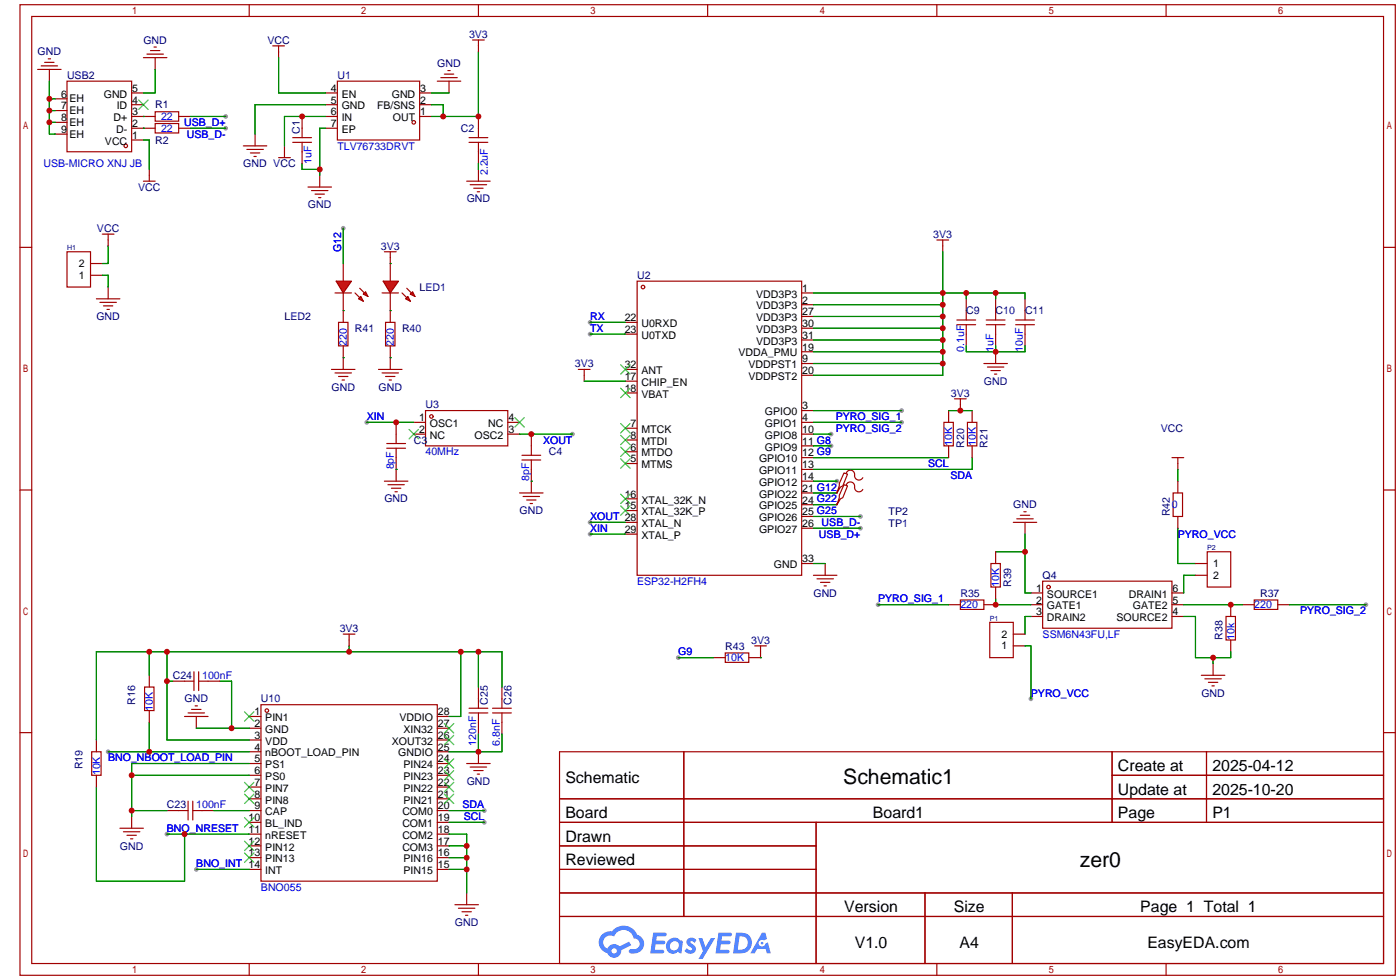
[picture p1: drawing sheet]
<svg xmlns="http://www.w3.org/2000/svg" width="303mm" height="212mm" viewBox="0 0 303 212" stroke-linecap="round" stroke-linejoin="round" font-family="sans-serif">
<g fill="#999">
<circle cx="48.8" cy="25.1" r=".51"/>
<circle cx="48.8" cy="27.7" r=".51"/>
<circle cx="127.5" cy="115.3" r=".51"/>
<circle cx="127.5" cy="112.8" r=".51"/>
<circle cx="79.2" cy="91.2" r=".51"/>
<circle cx="123.7" cy="93.7" r=".51"/>
<circle cx="104.6" cy="175" r=".51"/>
<circle cx="104.6" cy="177.5" r=".51"/>
<circle cx="42.4" cy="187.7" r=".51"/>
<circle cx="36.1" cy="180.1" r=".51"/>
<circle cx="23.4" cy="162.3" r=".51"/>
<circle cx="295.1" cy="130.6" r=".51"/>
<circle cx="189.7" cy="130.6" r=".51"/>
<circle cx="127.5" cy="69.6" r=".51"/>
<circle cx="127.5" cy="72.1" r=".51"/>
<circle cx="194.8" cy="88.6" r=".51"/>
<circle cx="194.8" cy="91.2" r=".51"/>
<circle cx="179.6" cy="93.7" r=".51"/>
<circle cx="179.6" cy="96.3" r=".51"/>
<circle cx="180.8" cy="103.9" r=".51"/>
<circle cx="185.9" cy="111.5" r=".51"/>
<circle cx="185.9" cy="114" r=".51"/>
<circle cx="74.2" cy="49.3" r=".51"/>
<circle cx="222.8" cy="150.9" r=".51"/>
<circle cx="146.6" cy="142" r=".51"/>
</g>
<g fill="none" stroke="#a10000" stroke-width=".25">
<path d="M4.3 1h297.2v209.6h-297.2zM6.9 3.6h292.1v204.4h-292.1zM53.8 1v2.6M103.4 1v2.6M152.9 1v2.6M202.4 1v2.6M252 1v2.6M4.3 53.4h2.6M299 53.4h2.5M4.3 105.8h2.6M299 105.8h2.5M4.3 158.2h2.6"/>
<path d="M299 158.2h2.5M120.9 162.3h178.1v45.7h-178.1zM120.9 172.5h178.1M120.9 177.5h178.1M147.8 162.3v35.6M176.3 177.5v30.5M240.3 162.3v15.2M240.3 167.4h58.7M260.7 162.3v15.2M120.9 182.6h55.4M120.9 192.8h178.1M120.9 187.7h55.4"/>
<path d="M120.9 197.9h178.1M199.9 192.8v15.2M218.7 192.8v15.2M53.8 208v2.6M103.4 208v2.6M152.9 208v2.6M202.4 208v2.6M252 208v2.6"/>
</g>
<g fill="#5487ff">
<path d="M148.6 202.7a1.3 1.3 0 0 1 1.9 .3l-.4 .6a.54 .54 0 0 0-.9-.2l.1 .2a1.28 1.28 0 0 1 .8 2 1.53 1.53 0 0 1-2.2-.3l.5-.6 .8 .5a.31 .31 0 0 0 .4-.3 .31 .31 0 0 0-.3-.4 1.12 1.12 0 0 1-.7-1.8z"/>
<path d="M150.9 202.5h.9l.6 2 1.2-2h.9l-2.7 4.6h-.9l1-1.7z"/>
<path d="M141.1 201.4h1.7a1.31 1.31 0 0 1 1.2 .2 .4 .4 0 0 1-.3 .5l-1.8 .1-.1 .9h1.6a.4 .4 0 0 1 .4 .4 .4 .4 0 0 1-.5 .4h-1.6l-.2 1.2h1.4a.46 .46 0 0 1 .5 0 .46 .46 0 0 1 .1 .5l-.4 .2h-2.6z"/>
<path d="M155.2 201.4h2.3a.47 .47 0 0 1 .5 0 .47 .47 0 0 1 .1 .6l-.3 .1-1.8 .1-.1 .9h1.6a.4 .4 0 0 1 .4 .4 .4 .4 0 0 1-.4 .4h-1.7l-.2 1.2h1.4a.46 .46 0 0 1 .5 0 .46 .46 0 0 1 .1 .5l-.4 .2h-2.6z"/>
<path d="M164.6 201.4h.8l.3 1.3-.6 .4a.75 .75 0 0 0-1.1 .3 .75 .75 0 0 0 .5 1 .75 .75 0 0 0 .9-.7l.5-.2 .6 2.3h-.8l-.2-.9h-1.9l-.5 .9h-1z"/>
<path d="M159 201.4l-.6 4.4h1.5a2.27 2.27 0 0 0 2.6-2.2 2.27 2.27 0 0 0-2.7-2.2zM159.8 202.1a1.5 1.5 0 0 1 1.8 1.6 1.5 1.5 0 0 1-1.9 1.4h-.3z"/>
<path d="M144.5 203a1.6 1.6 0 0 0-.3 2.3 1.6 1.6 0 0 0 2.3 .2l.7 .3 .3-2.4-.1-.3-.5-.1a1.58 1.58 0 0 0-2.4 0zM145.1 203.5a.98 .98 0 0 1 1.6 .4 .98 .98 0 0 1-1.1 1.3 .94 .94 0 0 1-.9-.7 .94 .94 0 0 1 .4-1z"/>
<path d="M130.1 201.8a2.37 2.37 0 0 0 1.1 4 1.54 1.54 0 0 0 1.8 1 1.54 1.54 0 0 0 1.2-1.6l2.2-1.1-.5-.8-2 1a1.57 1.57 0 0 0-2.6 .5 1.5 1.5 0 0 1-.8-2.1 1.5 1.5 0 0 1 2.2-.5 2.23 2.23 0 0 1 2.3-1.4 2.23 2.23 0 0 1 2 1.8 1.16 1.16 0 0 1 1.2 1.1 1.16 1.16 0 0 1-1.1 1.2h-.7a.47 .47 0 0 0-.5 .4 .47 .47 0 0 0 .4 .5 2.17 2.17 0 0 0 2.5-.9 2.17 2.17 0 0 0-.3-2.7l-.8-.4a3.2 3.2 0 0 0-5.5-.7l-1.1 .1zM132.1 205.3a.6 .6 0 0 1 1.2 0 .6 .6 0 0 1-1.2 0z"/>
<circle cx="164.7" cy="203.6" r=".28"/>
</g>
<g fill="none" stroke="#a10000" stroke-width=".25">
<path d="M8.1 15h5.1M8.9 14.2h3.5M9.7 13.5h2M10.4 12.7h.5M10.7 15v2.5M14.5 17.5h13.9v15.3h-13.9zM31 12.4h5.1M31.7 11.7h3.6M32.5 10.9h2M33.3 10.2h.5M33.5 12.4v2.6M58.9 9.9h2.6"/>
<path d="M60.2 9.9v2.5M72.9 17.5h17.8v12.7h-17.8zM94.5 17.5h5.1M95.2 16.8h3.6M96 16h2M96.8 15.2h.5M97 17.5v2.6M102.1 8.6h2.5M103.4 8.6v2.6M11.9 29h2.6M11.9 26.4h2.6M11.9 23.9h2.6"/>
<path d="M11.9 21.3h2.6M28.4 25.1h5.1M28.4 22.6h2.6M28.4 20.1h2.6M28.4 27.7h5.1M28.4 30.2h2.6M31 39.1h2.5M32.3 36.6v2.5M33.5 24.1h5.1v2.1h-5.1zM33.5 26.7h5.1v2h-5.1zM38.6 25.1h2.5M38.6 27.7h2.5"/>
<path d="M52.6 31.5h5.1M53.3 32.3h3.6M54.1 33h2M54.9 33.8h.5M55.1 29v2.5M60.2 34h2.5M61.5 31.5v2.5M63.2 29.7h4.1M63.2 30.7h4.1M65.3 25.1v4.6M65.3 30.7v4.6M69.1 37.8v2.6"/>
<path d="M70.4 25.1h2.5M70.4 22.6h2.5M70.4 20.1h2.5M70.4 27.7h2.5M90.7 25.1h2.5M90.7 22.6h2.5M90.7 20.1h2.5M100.8 39.1h5.1M101.3 29.7h4.1M101.3 30.7h4.1M101.6 39.9h3.6M103.4 25.1v4.6"/>
<path d="M103.4 30.7v4.6M103.4 36.6v2.5M14.5 54.4h5.1v7.6h-5.1zM19.6 59.4h2.5M19.6 56.9h2.5M22.1 50.5h2.5M23.4 50.5v2.6M66.5 40.4h5.1M67.3 41.1h3.6M68.1 41.9h2M68.8 42.7h.5M84.3 56.9v3.8"/>
<path d="M102.4 40.6h2M103.1 41.4h.5M202.4 51.8h2.6M203.7 51.8v2.6M20.8 64.5h5.1M21.6 65.3h3.5M22.4 66h2M23.1 66.8h.5M23.4 62v2.5M82.5 63.2h3.6M84.3 63.2v3.9M135.1 69.6h2.6"/>
<path d="M135.1 72.1h2.6M135.1 79.8h2.6M137.7 60.7h35.5v63.5h-35.5zM173.2 78.5h2.6M173.2 75.9h2.6M173.2 73.4h2.6M173.2 70.9h2.6M173.2 68.3h2.6M173.2 65.8h2.6M173.2 63.2h2.6M206.8 69.1h4M206.8 70.1h4"/>
<path d="M208.8 64.5v4.6M208.8 70.1v4.6M212.6 78.5h5.1M213.1 69.1h4.1M213.1 70.1h4.1M213.4 79.2h3.5M215.1 64.5v4.6M215.1 70.1v4.6M215.1 75.9v2.6M219.5 69.1h4M219.5 70.1h4M221.5 64.5v4.6"/>
<path d="M221.5 70.1v4.6M83.6 95.8h4M83.6 96.8h4M85.6 91.2v4.6M85.6 96.8v7.1M89.4 93.7h2.5M89.4 91.2h2.5M91.9 88.6h17.8v7.7h-17.8zM109.7 93.7h2.6M109.7 91.2h2.6M112.8 98.3h4M112.8 99.3h4"/>
<path d="M114.8 93.7v4.6M114.8 99.3v7.1M135.1 82.3h2.6M135.1 84.8h2.6M135.1 92.5h2.6M135.1 95h2.6M135.1 97.5h2.6M173.2 98.8h2.6M173.2 96.3h2.6M173.2 93.7h2.6M173.2 91.2h2.6M173.2 88.6h2.6"/>
<path d="M173.2 81h2.6M204 91.2h2v5.1h-2zM205 88.6v2.6M205 96.3v2.5M206.2 86.1h2.6M207.5 86.1v2.5M209 91.2h2.1v5.1h-2.1zM210.1 88.6v2.6M210.1 96.3v2.5M214.1 80h2.1M214.9 80.8h.5M83.1 103.9h5"/>
<path d="M83.8 104.6h3.6M84.6 105.4h2M85.3 106.2h.6M112.3 106.4h5M113 107.2h3.6M113.8 107.9h2M114.6 108.7h.5M135.1 100.1h2.6M135.1 107.7h2.6M135.1 110.2h2.6M135.1 112.8h2.6M135.1 115.3h2.6"/>
<path d="M173.2 114h2.6M173.2 111.5h2.6M173.2 109h2.6M173.2 106.4h2.6M173.2 103.9h2.6M173.2 101.3h2.6M215.1 119.1v2.6M218.9 112.8h5.1M219.7 112h3.6M220.5 111.3h2M221.2 110.5h.5M221.5 112.8v2.5"/>
<path d="M260.9 119.1h5v7.6h-5zM74.2 136.9h2.5M75.4 136.9v2.5M173.2 121.7h2.6M175.8 124.2h5M176.5 125h3.6M177.3 125.7h2M178.1 126.5h.5M178.3 121.7v2.5M205 130.6h2.5M207.5 129.5h5.1v2.1h-5.1zM212.6 130.6h2.5"/>
<path d="M213.9 134.4h5v7.6h-5zM214.1 121.7h2.1v5h-2.1zM215.1 126.7v2.6M218.9 136.9h2.6M218.9 139.4h2.6M222.8 128h2.5M222.8 130.6h2.5M222.8 133.1h2.5M225.3 125.5h27.9v10.1h-27.9zM253.2 128h2.6M253.2 130.6h2.6M253.2 133.1h2.6"/>
<path d="M258.3 121.7h2.6M258.3 124.2h2.6M264.9 133.1h2.1v5.1h-2.1zM265.9 130.6v2.5M265.9 138.2v2.5M268.5 130.6h2.5M271 129.5h5.1v2.1h-5.1zM276.1 130.6h2.5M20.8 159.8v2.5M31.2 148.3h2.1v5.1h-2.1zM32.3 145.8v2.5M32.3 153.4v2.6"/>
<path d="M37.3 147.1h4.6M39.9 154.7h5.1M40.6 153.9h3.6M41.4 153.2h2M41.9 145v4.1M42.2 152.4h.5M42.4 154.7v2.5M42.9 147.1h4.6M42.9 145v4.1M53.8 154.7h2.6M53.8 157.2h2.6M53.8 159.8h2.6"/>
<path d="M56.4 152.1h38.1v38.1h-38.1zM94.5 154.7h2.5M94.5 157.2h2.5M94.5 159.8h2.5M101.3 153.9h4.1M101.3 152.9h4.1M103.4 148.3v4.6M103.4 153.9v4.6M106.4 153.9h4.1M106.4 152.9h4.1M108.5 148.3v4.6M108.5 153.9v4.6"/>
<path d="M259.6 145.8h5.1M260.3 146.6h3.6M261.1 147.3h2M261.9 148.1h.5M262.1 143.3v2.5M19.8 162.3h2v5.1h-2zM20.8 167.4v2.5M25.9 178.8h5.1M26.7 179.6h3.5M28.4 176.3v2.5M36.1 175h4.5M40.6 173v4"/>
<path d="M41.7 175h4.5M41.7 173v4M53.8 162.3h2.6M53.8 164.8h2.6M53.8 167.4h2.6M53.8 169.9h2.6M53.8 172.5h2.6M53.8 175h2.6M53.8 177.5h2.6M94.5 162.3h2.5M94.5 164.8h2.5M94.5 167.4h2.5"/>
<path d="M94.5 169.9h2.5M94.5 172.5h2.5M94.5 175h2.5M94.5 177.5h2.5M100.8 164.8h5.1M101.6 165.6h3.6M102.4 166.4h2M103.1 167.1h.5M103.4 162.3v2.5M27.4 180.3h2.1M28.2 181.1h.5M53.8 180.1h2.6"/>
<path d="M53.8 182.6h2.6M53.8 185.2h2.6M53.8 187.7h2.6M94.5 180.1h2.5M94.5 182.6h2.5M94.5 185.2h2.5M94.5 187.7h2.5M98.3 195.3h5.1M99.1 196.1h3.5M99.8 196.9h2.1M100.6 197.6h.5M100.8 192.8v2.5"/>
<circle cx="27.2" cy="31.5" r=".38"/>
<circle cx="89.4" cy="26.4" r=".38"/>
<circle cx="138.9" cy="62" r=".38"/>
<circle cx="93.2" cy="89.9" r=".38"/>
<circle cx="226.6" cy="126.7" r=".38"/>
<circle cx="57.7" cy="153.4" r=".38"/>
</g>
<g fill="none" stroke="#008700" stroke-width=".25">
<path d="M10.7 17.5v11.5h1.2M33.5 15v5.1h-2.5M60.2 12.4v7.7h10.2M103.4 11.2v13.9h-10.2M10.7 21.3h1.2M10.7 23.9h1.2M10.7 26.4h1.2M31 25.1h.1M31 27.7h.1M31 30.2h1.3v6.4M41.1 25.1h7.7M41.1 27.7h7.7"/>
<path d="M65.3 35.3v1.3h3.8M70.4 25.1h-8.9v6.4M70.4 22.6h-15.3v6.4M70.4 27.7h-1.3v10.1M93.2 20.1h3.8M93.2 22.6h2.6v2.5M103.4 35.3v1.3M22.1 59.4h1.3v2.6M23.4 53.1v3.8h-1.3M203.7 54.4v26.6h-27.9M127.5 69.6h7.6M127.5 72.1h7.6"/>
<path d="M175.8 75.9h27.9M175.8 63.2h45.7v1.3M175.8 68.3h27.9M175.8 70.9h27.9M175.8 73.4h27.9M175.8 78.5h27.9M175.8 65.8h27.9M208.8 74.7v1.2h12.7v-1.2M208.8 63.2v1.3M215.1 63.2v1.3M215.1 74.7v1.2M79.2 91.2h10.2"/>
<path d="M112.3 93.7h11.4M175.8 91.2h19M175.8 93.7h3.8M175.8 98.8h29.2M175.8 88.6h19M175.8 96.3h3.8M205 88.6h5.1M210.1 98.8v2.5h-34.3M85.6 101.3h.1M114.8 103.9h.1M127.5 115.3h7.6M127.5 112.8h7.6"/>
<path d="M175.8 103.9h5M175.8 106.4h5M175.8 109h5M175.8 111.5h10.1M175.8 114h10.1M215.1 119.1h6.4M221.5 115.3v12.7h1.3M254.5 114v7.7h3.8M75.4 139.4v1.3M175.8 121.7h2.5M189.7 130.6h15.3M215.1 129.3v1.3h7.7"/>
<path d="M222.8 133.1h-1.3v3.8M255.8 130.6h12.7M255.8 133.1h2.5v8.9h7.6v-1.3M258.3 124.2h-2.5v3.8M278.6 130.6h16.5M32.3 140.7v5.1M32.3 156v6.3M36.1 147.1h1.2M36.1 140.7v19.1h17.7M42.4 157.2h11.4M47.5 147.1h2.5v10.1M99.6 140.7v14h-2.6"/>
<path d="M103.4 140.7v7.6M103.4 158.5v3.8M108.5 148.3v-7.6h-87.7v19.1M108.5 158.5v3.8h-11.5M262.1 142v1.3M20.8 169.9v20.3h19.1v-10.1M23.4 162.3h30.4M28.4 175h7.7M28.4 167.4h25.4M46.2 175h7.6M53.8 164.8h-25.4v11.5M97 175h7.6"/>
<path d="M97 177.5h7.6M36.1 180.1h17.7M42.4 187.7h11.4M97 180.1h3.8v12.7M97 182.6h3.8M97 185.2h3.8M97 187.7h3.8"/>
</g>
<g fill="none" stroke="#3c3" stroke-width=".25">
<path d="M30 21.6l2 2M32 21.6l-2 2M134.1 78.7l2 2.1M136.1 78.7l-2 2.1M88.4 92.7l2 2M90.4 92.7l-2 2M111.3 90.2l2 2M113.3 90.2l-2 2M134.1 83.8l2 2.1M134.1 91.4l2 2.1M134.1 94l2 2M134.1 96.5l2 2.1"/>
<path d="M134.1 99.1l2 2M136.1 83.8l-2 2.1M136.1 91.4l-2 2.1M136.1 94l-2 2M136.1 96.5l-2 2.1M136.1 99.1l-2 2M134.1 106.7l2 2M134.1 109.2l2 2.1M136.1 106.7l-2 2M136.1 109.2l-2 2.1M52.8 153.7l2.1 2M54.9 153.7l-2.1 2"/>
<path d="M96 158.8l2 2M96 156.2l2 2M98 158.8l-2 2M98 156.2l-2 2M52.8 168.9l2.1 2M52.8 171.5l2.1 2M52.8 176.5l2.1 2.1M54.9 168.9l-2.1 2M54.9 171.5l-2.1 2M54.9 176.5l-2.1 2.1M96 171.5l2 2M96 168.9l2 2"/>
<path d="M96 166.4l2 2M96 163.8l2 2.1M98 171.5l-2 2M98 168.9l-2 2M98 166.4l-2 2M98 163.8l-2 2.1M52.8 181.6l2.1 2M52.8 184.2l2.1 2M54.9 181.6l-2.1 2M54.9 184.2l-2.1 2"/>
</g>
<g fill="#f00" stroke="#a10000" stroke-width=".25">
<path d="M82.8 60.7h3.3l-1.8 2.5z"/>
<path d="M88.6 63.5l.6-.5 .5 1z"/>
<path d="M87.6 64.5l.5-.5 .5 1z"/>
</g>
<path d="M74.2 56.9v3.8M72.4 63.2h3.5M74.2 63.2v3.9M81.8 79.8h5.1M83.3 69.6h2v5.1h-2zM84.3 67.1v2.5M84.3 74.7v5.1M86.9 63.2l1 1.1M87.9 62.2l1 1M82.5 80.5h3.6M83.3 81.3h2M84.1 82h.5" fill="none" stroke="#a10000" stroke-width=".25"/>
<path d="M84.3 67.1h.1M84.3 77.2h.1" fill="none" stroke="#008700" stroke-width=".25"/>
<g fill="#f00" stroke="#a10000" stroke-width=".25">
<path d="M72.6 60.7h3.3l-1.7 2.5z"/>
<path d="M78.5 63.5l.5-.5 .5 1z"/>
<path d="M78 64l.5 1-1-.5z"/>
</g>
<g fill="none" stroke="#a10000" stroke-width=".25">
<path d="M83.1 54.4h2.5M84.3 54.4v2.5M71.6 79.8h5.1M73.2 69.6h2v5.1h-2zM74.2 67.1v2.5M74.2 74.7v5.1M76.7 63.2l1 1.1M77.7 62.2l1 1M125 79.8h2.5M126.2 79.8v2.5M72.4 80.5h3.5M73.2 81.3h2"/>
<path d="M73.9 82h.5M253.2 98.8h2.6M254.5 98.8v2.5M180.8 106.2v.2M180.8 108.7v.3M182.4 104.6l.7 .3-1 2.5-.5 .3-.8 1.3 .6-1.6v-.5zM182.4 102.1l.7 .3-1 2.5-.5 .3-.8 1.2 .6-1.5v-.5zM182.9 104.6a.93 .93 0 0 1 1.1-.5 .93 .93 0 0 1 .7 1.1 .94 .94 0 0 0 .6 1 .94 .94 0 0 0 1.1-.5M182.9 102.1a.93 .93 0 0 1 1.1-.6 .93 .93 0 0 1 .7 1.1 .94 .94 0 0 0 .6 1 .94 .94 0 0 0 1.1-.5M253.5 106.4h2v5.1h-2zM254.5 103.9v2.5M254.5 111.5v2.5"/>
<path d="M163.1 139.4h2.5M164.3 139.4v2.6h-2.5M154.2 142h2.5M156.7 141h5.1v2h-5.1z"/>
</g>
<path d="M74.2 49.3v7.6M84.3 56.9h.1M74.2 67.1h.1M74.2 77.2h.1M126.2 82.3h8.9M254.5 101.3v2.6M221.5 139.4h1.3v11.5M146.6 142h7.6M164.3 142h.1" fill="none" stroke="#008700" stroke-width=".25"/>
<g fill="#c00">
<circle cx="10.7" cy="21.3" r=".63"/>
<circle cx="10.7" cy="23.9" r=".63"/>
<circle cx="10.7" cy="26.4" r=".63"/>
<circle cx="65.3" cy="25.1" r=".63"/>
<circle cx="69.1" cy="36.6" r=".63"/>
<circle cx="95.8" cy="25.1" r=".63"/>
<circle cx="103.4" cy="25.1" r=".63"/>
<circle cx="85.6" cy="91.2" r=".63"/>
<circle cx="114.8" cy="93.7" r=".63"/>
<circle cx="215.1" cy="75.9" r=".63"/>
<circle cx="100.8" cy="182.6" r=".63"/>
<circle cx="100.8" cy="185.2" r=".63"/>
<circle cx="100.8" cy="187.7" r=".63"/>
<circle cx="39.9" cy="180.1" r=".63"/>
<circle cx="28.4" cy="175" r=".63"/>
<circle cx="28.4" cy="167.4" r=".63"/>
<circle cx="32.3" cy="162.3" r=".63"/>
<circle cx="50" cy="157.2" r=".63"/>
<circle cx="103.4" cy="162.3" r=".63"/>
<circle cx="99.6" cy="140.7" r=".63"/>
<circle cx="75.4" cy="140.7" r=".63"/>
<circle cx="36.1" cy="140.7" r=".63"/>
<circle cx="32.3" cy="140.7" r=".63"/>
<circle cx="36.1" cy="147.1" r=".63"/>
<circle cx="103.4" cy="140.7" r=".63"/>
<circle cx="207.5" cy="88.6" r=".63"/>
<circle cx="215.1" cy="130.6" r=".63"/>
<circle cx="265.9" cy="130.6" r=".63"/>
<circle cx="221.5" cy="119.1" r=".63"/>
<circle cx="262.1" cy="142" r=".63"/>
<circle cx="203.7" cy="65.8" r=".63"/>
<circle cx="203.7" cy="68.3" r=".63"/>
<circle cx="203.7" cy="70.9" r=".63"/>
<circle cx="203.7" cy="73.4" r=".63"/>
<circle cx="203.7" cy="75.9" r=".63"/>
<circle cx="203.7" cy="78.5" r=".63"/>
<circle cx="203.7" cy="63.2" r=".63"/>
<circle cx="208.8" cy="63.2" r=".63"/>
<circle cx="215.1" cy="63.2" r=".63"/>
</g>
<g font-size="4.6">
<text x="182.2" y="169.3">Schematic1</text>
<text x="233.3" y="187.1">zer0</text>
</g>
<g font-size="3.4">
<text x="241.6" y="166.5">Create at</text>
<text x="262" y="166.5">2025-04-12</text>
<text x="122.2" y="169">Schematic</text>
<text x="241.6" y="171.6">Update at</text>
<text x="262" y="171.6">2025-10-20</text>
<text x="122.2" y="176.6">Board</text>
<text x="188.6" y="176.6">Board1</text>
<text x="241.6" y="176.6">Page</text>
<text x="262" y="176.6">P1</text>
<text x="122.2" y="181.7">Drawn</text>
<text x="122.2" y="186.8">Reviewed</text>
<text x="182.4" y="197">Version</text>
<text x="206.1" y="197">Size</text>
<text x="246.4" y="197">Page 1 Total 1</text>
<text x="184.7" y="204.6">V1.0</text>
<text x="207.3" y="204.6">A4</text>
<text x="247.9" y="204.6">EasyEDA.com</text>
</g>
<g font-size="2.3" fill="#000080">
<text x="8.1" y="12">GND</text>
<text x="31" y="9.4">GND</text>
<text x="57.8" y="9.4">VCC</text>
<text x="101.3" y="8.2">3V3</text>
<text x="14.5" y="17">USB2</text>
<text x="72.9" y="17">U1</text>
<text x="94.5" y="14.5">GND</text>
<text x="33.5" y="23.4">R1</text>
<text x="64.8" y="29" transform="rotate(-90 64.8 29)">C1</text>
<text x="99.6" y="28.5">C2</text>
<text x="33.5" y="31">R2</text>
<text x="29.8" y="41.2">VCC</text>
<text x="52.6" y="36.1">GND VCC</text>
<text x="66.5" y="45">GND</text>
<text x="100.8" y="43.7">GND</text>
<text x="21" y="50.1">VCC</text>
<text x="82.3" y="53.9">3V3</text>
<text x="201.7" y="51.3">3V3</text>
<text x="90.7" y="62.8">LED1</text>
<text x="137.7" y="60.2">U2</text>
<text x="20.8" y="69.1">GND</text>
<text x="61.5" y="69.1">LED2</text>
<text x="76.7" y="71.7">R41</text>
<text x="86.9" y="71.7">R40</text>
<text x="208.8" y="67.8">C9</text>
<text x="215.1" y="67.8">C10</text>
<text x="221.5" y="67.8">C11</text>
<text x="124.2" y="79.3">3V3</text>
<text x="212.6" y="83.1">GND</text>
<text x="71.6" y="84.4">GND</text>
<text x="81.8" y="84.4">GND</text>
<text x="91.9" y="88.2">U3</text>
<text x="205.5" y="85.6">3V3</text>
<text x="89.4" y="95.8">C3</text>
<text x="250.8" y="93.2">VCC</text>
<text x="118.6" y="98.3">C4</text>
<text x="208.3" y="96.7" transform="rotate(-90 208.3 96.7)">R20</text>
<text x="213.4" y="96.7" transform="rotate(-90 213.4 96.7)">R21</text>
<text x="83.1" y="108.5">GND</text>
<text x="112.3" y="111">GND</text>
<text x="192" y="113.8">TP1</text>
<text x="192" y="111.3">TP2</text>
<text x="218.9" y="109.8">GND</text>
<text x="252.8" y="111.5" transform="rotate(-90 252.8 111.5)">R42</text>
<text x="225.3" y="125">Q4</text>
<text x="175.8" y="128.8">GND</text>
<text x="207.5" y="128.8">R35</text>
<text x="218.5" y="126.7" transform="rotate(-90 218.5 126.7)">R39</text>
<text x="272.3" y="128.8">R37</text>
<text x="73.4" y="136.4">3V3</text>
<text x="156.7" y="140.2">R43</text>
<text x="162.3" y="139">3V3</text>
<text x="264.2" y="138.2" transform="rotate(-90 264.2 138.2)">R38</text>
<text x="37.3" y="146.6">C24</text>
<text x="29.2" y="152.1" transform="rotate(-90 29.2 152.1)">R16</text>
<text x="39.9" y="151.7">GND</text>
<text x="56.4" y="151.7">U10</text>
<text x="105.4" y="152.1" transform="rotate(-90 105.4 152.1)">C25</text>
<text x="110.5" y="152.1" transform="rotate(-90 110.5 152.1)">C26</text>
<text x="259.6" y="150.4">GND</text>
<text x="17.8" y="166.1" transform="rotate(-90 17.8 166.1)">R19</text>
<text x="100.8" y="169.4">GND</text>
<text x="36.1" y="174.5">C23</text>
<text x="25.9" y="183.4">GND</text>
<text x="98.3" y="199.9">GND</text>
</g>
<g font-size="2.3">
<text x="13.2" y="23.6">7</text>
<text x="13.2" y="21.1">6</text>
<text x="15" y="22.1">EH</text>
<text x="22.4" y="21.1">GND</text>
<text x="25.2" y="23.6">ID</text>
<text x="28.6" y="22.4">4</text>
<text x="28.6" y="19.8">5</text>
<text x="71.5" y="19.8">4</text>
<text x="71.5" y="22.4">5</text>
<text x="73.8" y="21.1">EN</text>
<text x="73.8" y="23.6">GND</text>
<text x="81.5" y="23.6">FB/SNS</text>
<text x="84.7" y="21.1">GND</text>
<text x="90.8" y="22.4">2</text>
<text x="90.8" y="19.8">3</text>
<text x="13.2" y="28.7">9</text>
<text x="13.2" y="26.2">8</text>
<text x="15" y="29.7">EH</text>
<text x="15" y="27.2">EH</text>
<text x="15" y="24.6">EH</text>
<text x="24.5" y="26.2">D+</text>
<text x="25.1" y="28.7">D-</text>
<text x="28.6" y="30">1</text>
<text x="28.6" y="27.4">2</text>
<text x="28.6" y="24.9">3</text>
<text x="71.5" y="24.9">6</text>
<text x="71.5" y="27.4">7</text>
<text x="73.8" y="26.2">IN</text>
<text x="73.8" y="28.7">EP</text>
<text x="84.9" y="26.2">OUT</text>
<text x="90.8" y="24.9">1</text>
<text x="22.7" y="31.2">VCC</text>
<text x="17" y="57.7">2</text>
<text x="17" y="60.2">1</text>
<text x="163.4" y="64.3">VDD3P3</text>
<text x="173.4" y="65.5">2</text>
<text x="173.4" y="63">1</text>
<text x="135" y="69.3">22</text>
<text x="135" y="71.9">23</text>
<text x="138.6" y="70.6">U0RXD</text>
<text x="163.4" y="71.9">VDD3P3</text>
<text x="163.4" y="69.3">VDD3P3</text>
<text x="163.4" y="66.8">VDD3P3</text>
<text x="173.4" y="70.6">30</text>
<text x="173.4" y="68.1">27</text>
<text x="138.6" y="73.2">U0TXD</text>
<text x="159.6" y="77">VDDA_PMU</text>
<text x="163.4" y="74.4">VDD3P3</text>
<text x="173.4" y="75.7">19</text>
<text x="173.4" y="73.2">31</text>
<text x="135" y="79.5">32</text>
<text x="135" y="82">17</text>
<text x="138.6" y="80.8">ANT</text>
<text x="138.6" y="83.3">CHIP_EN</text>
<text x="161.7" y="82">VDDPST2</text>
<text x="161.7" y="79.5">VDDPST1</text>
<text x="173.4" y="80.8">20</text>
<text x="173.4" y="78.2">9</text>
<text x="135" y="84.6">18</text>
<text x="138.6" y="85.9">VBAT</text>
<text x="165.3" y="89.7">GPIO0</text>
<text x="173.4" y="88.4">3</text>
<text x="90.5" y="90.9">1</text>
<text x="90.5" y="93.5">2</text>
<text x="92.9" y="92.2">OSC1</text>
<text x="92.9" y="94.7">NC</text>
<text x="102.6" y="94.7">OSC2</text>
<text x="105.5" y="92.2">NC</text>
<text x="109.9" y="93.5">3</text>
<text x="109.9" y="90.9">4</text>
<text x="136.3" y="92.2">7</text>
<text x="136.3" y="94.7">8</text>
<text x="138.6" y="93.5">MTCK</text>
<text x="165.3" y="94.7">GPIO8</text>
<text x="165.3" y="92.2">GPIO1</text>
<text x="173.4" y="93.5">10</text>
<text x="173.4" y="90.9">4</text>
<text x="136.3" y="97.3">6</text>
<text x="136.3" y="99.8">5</text>
<text x="138.6" y="96">MTDI</text>
<text x="138.6" y="98.6">MTDO</text>
<text x="138.6" y="101.1">MTMS</text>
<text x="164" y="99.8">GPIO10</text>
<text x="165.3" y="97.3">GPIO9</text>
<text x="173.4" y="101.1">13</text>
<text x="173.4" y="98.6">12 G9</text>
<text x="173.4" y="96">11 G8</text>
<text x="135" y="107.4">16</text>
<text x="164" y="107.4">GPIO22</text>
<text x="164" y="104.9">GPIO12</text>
<text x="164" y="102.4">GPIO11</text>
<text x="173.4" y="106.2">21 G12</text>
<text x="173.4" y="103.6">14</text>
<text x="135" y="110">15</text>
<text x="138.6" y="108.7">XTAL_32K_N</text>
<text x="138.6" y="111.3">XTAL_32K_P</text>
<text x="138.6" y="113.8">XTAL_N</text>
<text x="164" y="112.5">GPIO26</text>
<text x="164" y="110">GPIO25</text>
<text x="173.4" y="113.8">26</text>
<text x="173.4" y="111.3">25 G25</text>
<text x="173.4" y="108.7">24 G22</text>
<text x="135" y="115.1">29</text>
<text x="138.6" y="116.3">XTAL_P</text>
<text x="164" y="115.1">GPIO27</text>
<text x="167.2" y="122.7">GND</text>
<text x="173.4" y="121.4">33</text>
<text x="262.1" y="122.4">1</text>
<text x="262.1" y="125">2</text>
<text x="223.9" y="127.8">1</text>
<text x="223.9" y="130.3">2</text>
<text x="226.2" y="129">SOURCE1</text>
<text x="226.2" y="131.6">GATE1</text>
<text x="243.9" y="129">DRAIN1</text>
<text x="244.8" y="131.6">GATE2</text>
<text x="253.4" y="130.3">5</text>
<text x="253.4" y="127.8">6</text>
<text x="216.4" y="137.7">2</text>
<text x="223.9" y="132.8">3</text>
<text x="226.2" y="134.1">DRAIN2</text>
<text x="241.2" y="134.1">SOURCE2</text>
<text x="253.4" y="132.8">4</text>
<text x="216.4" y="140.2">1</text>
<text x="55" y="154.4">1</text>
<text x="57.3" y="155.7">PIN1</text>
<text x="86.3" y="155.7">VDDIO</text>
<text x="94.6" y="154.4">28</text>
<text x="55" y="157">2</text>
<text x="55" y="159.5">3</text>
<text x="57.3" y="158.2">GND</text>
<text x="57.3" y="160.8">VDD</text>
<text x="84.6" y="160.8">XOUT32</text>
<text x="87.2" y="158.2">XIN32</text>
<text x="94.6" y="159.5">26</text>
<text x="94.6" y="157">27</text>
<text x="55" y="162.1">4</text>
<text x="55" y="164.6">5</text>
<text x="55" y="167.1">6</text>
<text x="57.3" y="163.3">nBOOT_LOAD_PIN</text>
<text x="57.3" y="165.9">PS1</text>
<text x="86" y="163.3">GNDIO</text>
<text x="87.2" y="165.9">PIN24</text>
<text x="94.6" y="167.1">23</text>
<text x="94.6" y="164.6">24</text>
<text x="94.6" y="162.1">25</text>
<text x="55" y="169.7">7</text>
<text x="55" y="172.2">8</text>
<text x="57.3" y="168.4">PS0</text>
<text x="57.3" y="170.9">PIN7</text>
<text x="57.3" y="173.5">PIN8</text>
<text x="87.2" y="173.5">PIN21</text>
<text x="87.2" y="170.9">PIN22</text>
<text x="87.2" y="168.4">PIN23</text>
<text x="94.6" y="172.2">21</text>
<text x="94.6" y="169.7">22</text>
<text x="53.7" y="177.3">10</text>
<text x="53.7" y="179.8">11</text>
<text x="55" y="174.8">9</text>
<text x="57.3" y="176">CAP</text>
<text x="57.3" y="178.6">BL_IND</text>
<text x="86.9" y="178.6">COM1</text>
<text x="86.9" y="176">COM0</text>
<text x="94.6" y="179.8">18</text>
<text x="94.6" y="177.3">19</text>
<text x="94.6" y="174.8">20</text>
<text x="53.7" y="182.4">12</text>
<text x="53.7" y="184.9">13</text>
<text x="57.3" y="181.1">nRESET</text>
<text x="57.3" y="183.6">PIN12</text>
<text x="86.9" y="183.6">COM3</text>
<text x="86.9" y="181.1">COM2</text>
<text x="94.6" y="184.9">16</text>
<text x="94.6" y="182.4">17</text>
<text x="57.3" y="186.2">PIN13</text>
<text x="57.3" y="188.7">INT</text>
<text x="87.2" y="188.7">PIN15</text>
<text x="87.2" y="186.2">PIN16</text>
<text x="94.6" y="187.5">15</text>
</g>
<g font-size="2.3" fill="#00f">
<text x="34.8" y="28.5">22</text>
<text x="34.8" y="25.9">22</text>
<text x="39.8" y="27.2">USB_D+</text>
<text x="40.4" y="29.7">USB_D-</text>
<text x="67.3" y="35.3" transform="rotate(-90 67.3 35.3)">1uF</text>
<text x="72.9" y="32.3">TLV76733DRVT</text>
<text x="9.4" y="36.1">USB-MICRO XNJ JB</text>
<text x="105.4" y="37.8" transform="rotate(-90 105.4 37.8)">2.2uF</text>
<text x="73.7" y="54.4" transform="rotate(-90 73.7 54.4)">G12</text>
<text x="127.5" y="69.1">RX</text>
<text x="127.5" y="71.7">TX</text>
<text x="75" y="74.7" transform="rotate(-90 75 74.7)">220</text>
<text x="85.1" y="74.7" transform="rotate(-90 85.1 74.7)">220</text>
<text x="208.3" y="75.9" transform="rotate(-90 208.3 75.9)">0.1uF</text>
<text x="214.7" y="75.9" transform="rotate(-90 214.7 75.9)">1uF</text>
<text x="221" y="75.9" transform="rotate(-90 221 75.9)">10uF</text>
<text x="79.2" y="90.7">XIN</text>
<text x="117.3" y="95.8">XOUT</text>
<text x="180.6" y="90.7">PYRO_SIG_1</text>
<text x="180.6" y="93.2">PYRO_SIG_2</text>
<text x="85.1" y="101.3" transform="rotate(-90 85.1 101.3)">8pF</text>
<text x="91.9" y="98.3">40MHz</text>
<text x="200.5" y="100.9">SCL</text>
<text x="205.8" y="96.3" transform="rotate(-90 205.8 96.3)">10K</text>
<text x="210.8" y="96.3" transform="rotate(-90 210.8 96.3)">10K</text>
<text x="114.3" y="103.9" transform="rotate(-90 114.3 103.9)">8pF</text>
<text x="205.4" y="103.4">SDA</text>
<text x="127.5" y="112.3">XOUT 28</text>
<text x="177.5" y="113.6">USB_D-</text>
<text x="253.2" y="109.8">0</text>
<text x="127.5" y="114.8">XIN</text>
<text x="177" y="116.1">USB_D+</text>
<text x="254.5" y="116.1">PYRO_VCC</text>
<text x="137.7" y="126.3">ESP32-H2FH4</text>
<text x="189.7" y="130.1">PYRO_SIG_1</text>
<text x="207.5" y="131.3">220</text>
<text x="215.9" y="126.7" transform="rotate(-90 215.9 126.7)">10K</text>
<text x="271" y="131.3">220</text>
<text x="225.3" y="137.7">SSM6N43FU,LF</text>
<text x="280.9" y="132.6">PYRO_SIG_2</text>
<text x="146.6" y="141.5">G9</text>
<text x="156.7" y="142.8">10K</text>
<text x="266.7" y="138.2" transform="rotate(-90 266.7 138.2)">10k</text>
<text x="43.7" y="146.6">100nF</text>
<text x="33" y="153.4" transform="rotate(-90 33 153.4)">10K</text>
<text x="222.8" y="150.4">PYRO_VCC</text>
<text x="102.9" y="161" transform="rotate(-90 102.9 161)">120nF</text>
<text x="108" y="161" transform="rotate(-90 108 161)">6.8nF</text>
<text x="21.6" y="167.4" transform="rotate(-90 21.6 167.4)">10K</text>
<text x="23.4" y="164.4">BNO_NBOOT_LOAD_PIN</text>
<text x="36.1" y="179.6">BNO_NRESET</text>
<text x="42.4" y="174.5">100nF</text>
<text x="99.9" y="174.5">SDA</text>
<text x="100.2" y="177.1">SCL</text>
<text x="42.4" y="187.2">BNO_INT 14</text>
<text x="56.4" y="192.3">BNO055</text>
</g>
<g font-size="1.5" fill="#000080">
<text x="14.5" y="54">H1</text>
<text x="260.9" y="118.8">P2</text>
<text x="213.9" y="134">P1</text>
</g>
</svg>
